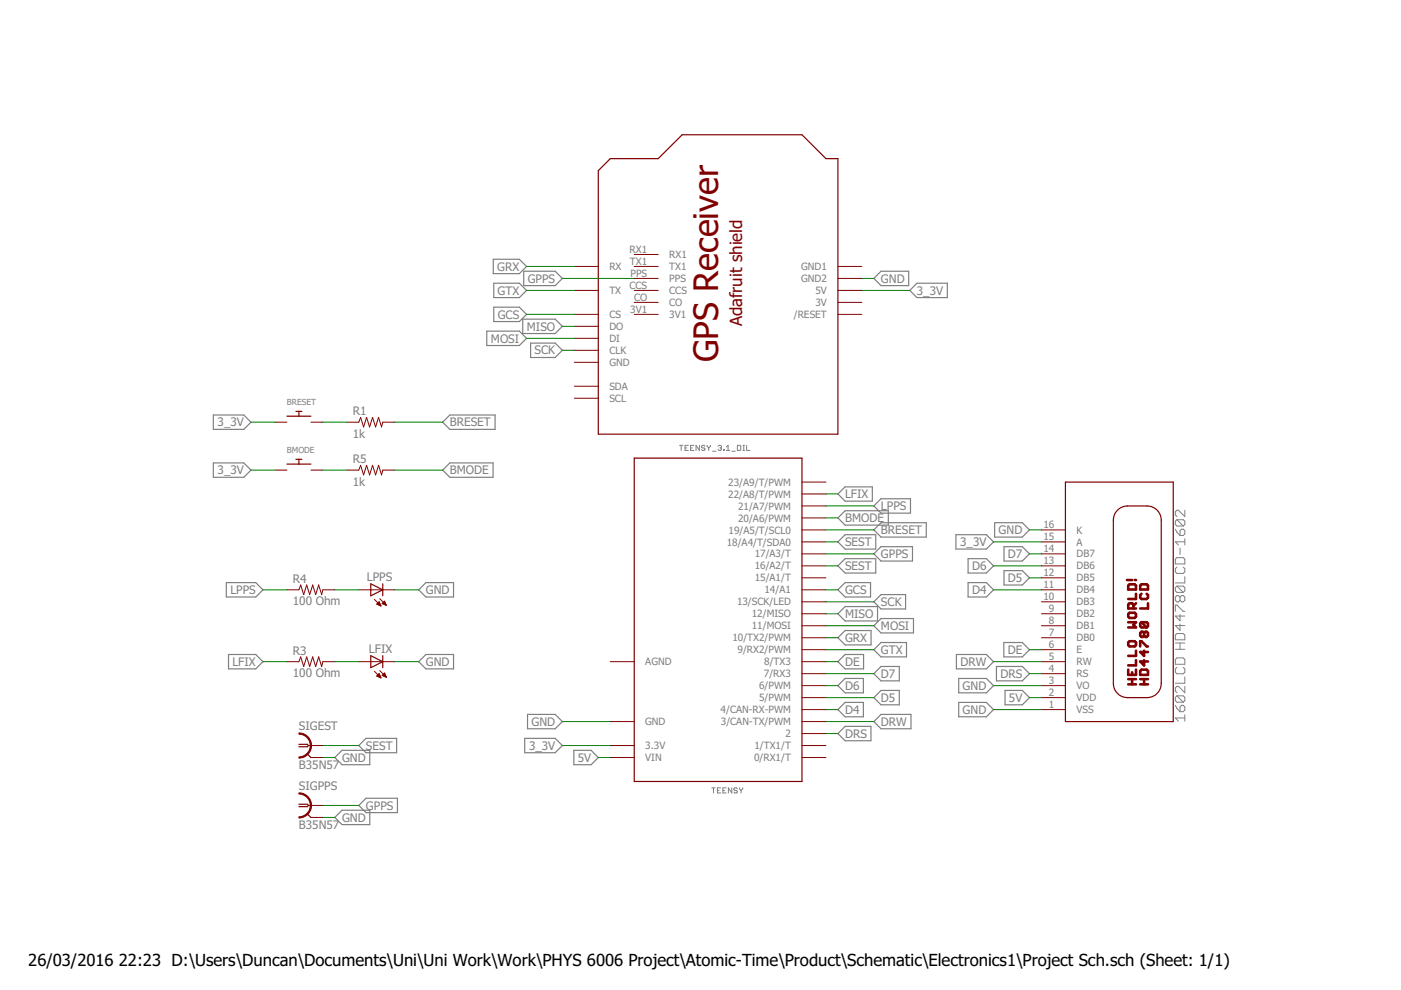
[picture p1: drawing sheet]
<svg xmlns="http://www.w3.org/2000/svg" width="297mm" height="210mm" viewBox="0 0 297 210" stroke-linecap="round" stroke-linejoin="round" font-family="sans-serif">
<g fill="none" stroke="#808080" stroke-width=".21">
<path d="M144.1 94.4h.7M144.4 94.4v1.1M145.2 95h.4M145.9 94.4h-.7v1.1h.7M146.4 95h.4M147.1 94.4h-.7v1.1h.7M148.3 94.4v1.1l-.7-1.1v1.1M149.5 94.6l-.2-.2h-.4l-.2 .2 .2 .4h.4l.2 .1-.2 .4h-.4l-.2-.2M149.9 94.4l.4 .6M150.3 95v.5M150.6 94.4l-.3 .6M151.1 95.7h.7"/>
<path d="M152.3 94.6l.1-.2h.4l.2 .2-.2 .4M152.6 95h.2M152.8 95l.2 .1-.2 .4h-.4l-.1-.2M153.4 95.3h.2v.2h-.2zM154 95.5h.7M154 94.8l.4-.4v1.1M155.2 95.7h.7M156.3 94.4h.6l.2 .2v.7l-.2 .2h-.6zM157.5 94.4h.4M157.5 95.5h.4M157.7 94.4v1.1M158.3 94.4v1.1h.7"/>
<path d="M249.2 118.6l.3-.4h1.4l.3 .4v1h-2zM249.2 112.2l.3 .7 .7 .6M249.5 110.2h1.4l.3 .3v.7l-.3 .3M249.5 110.2l-.3 .3v.7l.3 .3h1.4M249.5 110.2l1.4 1.3M250.2 112.5l.3-.3h.4l.3 .3v.7l-.3 .3h-.7zM250.2 116.2v1.4M251.2 108.2v1.3l-1.3-1.3h-.4l-.3 .3v.7l.3 .3M251.2 114.2v1.3M251.2 114.9h-2l.7 .6M249.2 137.7h2M249.2 136.3h2"/>
<path d="M249.2 134.6l.3-.3h1.4l.3 .3v1.1h-2zM249.2 139.8l.3-.3h1.4l.3 .3v1h-2zM249.2 129.6v-1.3h.3l1.4 1.3h.3M249.5 120.2l-.3 .4v.6l.3 .4h1.4l.3-.4v-.6l-.3-.4M249.5 124.3h1.4l.3 .3v.7l-.3 .3M249.5 124.3l-.3 .3v.7l.3 .3h1.4M249.5 124.3l1.4 1.3M250.2 126.6v.7M250.2 130.3v1.3l-1-1h2M250.2 132.3v1.3l-1-1h2M250.2 136.3v1.4M250.2 126.6l.3-.3h.4l.3 .3v.7l-.3 .3h-.4l-.3-.3"/>
<path d="M250.2 126.6l-.3-.3h-.4l-.3 .3v.7l.3 .3h.4l.3-.3M251.2 122.3v1.3h-2M249.2 149.5l.3 .7 .7 .7M249.5 141.5l-.3 .3v.7l.3 .4h1.4l.3-.4v-.7l-.3-.3M249.5 147.5h1.4l.3 .4v.6l-.3 .4M249.5 147.5l-.3 .4v.6l.3 .4h1.4M249.5 147.5l1.4 1.4M250.2 149.9l.3-.4h.4l.3 .4v.7l-.3 .3h-.7zM251.2 143.5v1.4h-2M251.2 145.5v1.4l-1.3-1.4h-.4l-.3 .4v.6l.3 .4M251.2 151.6v1.3M251.2 152.2h-2l.7 .7"/>
<path d="M150.9 167h.7M151.3 167v1.1M152.1 167.6h.3M152.8 167h-.7v1.1h.7M153.3 167.6h.3M154 167h-.7v1.1h.7M155.2 167v1.1l-.8-1.1v1.1M156.3 167.2l-.2-.2h-.3l-.2 .2 .2 .4h.3l.2 .2-.2 .3h-.3l-.2-.2M156.8 167l.3 .6M157.1 167.6v.5M157.5 167l-.4 .6"/>
</g>
<g fill="none" stroke="#808080" stroke-width=".25">
<path d="M104.6 55h5.5l1.5 1.5-1.5 1.5h-5.5zM111 57.5h6.7l1.5 1.5-1.5 1.6h-6.7zM186.8 57.5h5.9v3.1h-5.9l-1.5-1.6zM103.2 70.2h6.9l1.5 1.5-1.5 1.6h-6.9zM104.7 60h5.4l1.5 1.6-1.5 1.5h-5.4zM104.7 65.1h5.4l1.5 1.6-1.5 1.5h-5.4zM110.8 67.7h6.9l1.5 1.5-1.5 1.5h-6.9zM112.5 72.7h5.2l1.5 1.6-1.5 1.5h-5.2zM194.4 60h6.5v3.1h-6.5l-1.5-1.5zM45.2 88h6.5l1.5 1.5-1.5 1.5h-6.5zM45.2 98.1h6.5l1.5 1.6-1.5 1.5h-6.5zM93.9 89.5l1.5-1.5h9.6v3h-9.6z"/>
<path d="M95.4 98.1h9.1v3.1h-9.1l-1.5-1.5zM177.7 109.8l1.5-1.5h9.1v3h-9.1zM177.7 120l1.5-1.6h6.5v3.1h-6.5zM177.7 114.9l1.5-1.5h6.5v3h-6.5zM177.7 104.7l1.5-1.5h5.8v3.1h-5.8zM185.3 112.4l1.5-1.6h9.6v3.1h-9.6zM185.3 117.4l1.5-1.5h6.7v3.1h-6.7zM185.3 107.3l1.5-1.6h6.2v3.1h-6.2zM202.7 113.4h6.4l1.6 1.5-1.6 1.5h-6.4zM205.3 118.4h3.8l1.6 1.6-1.6 1.5h-3.8zM210.9 110.8h5.8l1.6 1.6-1.6 1.5h-5.8zM212.9 115.9h3.8l1.6 1.5-1.6 1.6h-3.8z"/>
<path d="M48 123.5h6.2l1.6 1.6-1.6 1.5h-6.2zM48.5 138.8h5.7l1.6 1.5-1.6 1.5h-5.7zM88.8 125.1l1.5-1.6h5.9v3.1h-5.9zM90.3 138.8h5.9v3h-5.9l-1.5-1.5zM177.7 135.2l1.5-1.5h5.5v3h-5.5zM179.2 123.5h5.4v3.1h-5.4l-1.5-1.5zM179.2 138.8h3.9v3h-3.9l-1.5-1.5zM179.2 128.6h6.9v3.1h-6.9l-1.5-1.6zM185.3 137.8l1.5-1.6h5.4v3.1h-5.4zM185.3 127.6l1.5-1.5h5.2v3h-5.2zM186.8 131.1h6.9v3.1h-6.9l-1.5-1.5zM202.8 138.8h6.3l1.6 1.5-1.6 1.5h-6.3z"/>
<path d="M205.3 123.5h3.8l1.6 1.6-1.6 1.5h-3.8zM212.8 136.2h3.9l1.6 1.6-1.6 1.5h-3.9zM212.9 121h3.8l1.6 1.5-1.6 1.5h-3.8zM76.1 158.1l1.5-1.6h6.5v3.1h-6.5zM111.3 156.5h6.4l1.5 1.6-1.5 1.5h-6.4zM111.8 151.5h5.9l1.5 1.5-1.5 1.5h-5.9zM121.7 159.1h3.6l1.6 1.5-1.6 1.5h-3.6zM177.7 150.5l1.5-1.6h3.8v3.1h-3.8zM177.7 145.4l1.5-1.6h3.8v3.1h-3.8zM177.7 155.5l1.5-1.5h5.5v3.1h-5.5zM185.3 147.9l1.5-1.5h3.9v3h-3.9zM185.3 153l1.5-1.5h6.3v3h-6.3z"/>
<path d="M185.3 142.8l1.5-1.5h3.9v3.1h-3.9zM203.3 148.9h5.8l1.6 1.6-1.6 1.5h-5.8zM203.3 143.8h5.8l1.6 1.6-1.6 1.5h-5.8zM211.3 141.3h5.4l1.6 1.5-1.6 1.6h-5.4zM213.1 146.4h3.6l1.6 1.5-1.6 1.5h-3.6zM71 160.6l1.5-1.5h5.9v3h-5.9zM71 173.3l1.5-1.5h5.9v3h-5.9zM76.1 170.8l1.5-1.6h6.7v3.1h-6.7z"/>
</g>
<g fill="none" stroke="#800000" stroke-width=".25">
<path d="M126.9 36.2l2.5-2.6h10.2l5-5h25.4l5.1 5h2.6v58.5h-50.8zM60.8 88.2h5.1M60.8 98.4h5.1M62.7 87.2h1.3M62.7 97.4h1.3M63.4 87.2v1M63.4 97.4v1M134.5 97.1h35.5v68.6h-35.5zM225.9 102.2h22.9v50.8h-22.9zM236.9 108.2l.8-.6 .9-.3h4.6a3 3 0 0 1 3 3v34.6a3 3 0 0 1-3 3h-4.1a3 3 0 0 1-3-3v-35.1a2.76 2.76 0 0 1 .8-1.6zM78.6 123.8l2.6 1.3-2.6 1.2zM78.6 139l2.6 1.3-2.6 1.3z"/>
<path d="M81.2 123.8v2.5M81.2 139v2.6M63.4 157.8h1.8l.2 .3-.2 .2h-1.8M65.2 159.9l.7 .7M63.4 170.5h1.8l.2 .3-.2 .2h-1.8M65.2 172.6l.7 .7"/>
</g>
<g fill="none" stroke="#800000" stroke-width=".21">
<path d="M121.8 56.5h5.1M134.5 56.5h5.1M134.5 59h5.1M134.5 54h5.1M177.7 56.5h5M177.7 59h5M121.8 61.6h5.1M121.8 66.7h5.1M121.8 69.2h5.1M121.8 74.3h5.1M121.8 76.8h5.1M121.8 71.7h5.1"/>
<path d="M134.5 61.6h5.1M134.5 66.7h5.1M134.5 64.1h5.1M177.7 61.6h5M177.7 66.7h5M177.7 64.1h5M58.3 89.5h2.5M58.3 99.7h2.5M65.9 89.5h2.6M65.9 99.7h2.6M73.5 89.5h2.6l.4-1 .6 2 .6-2 .7 2 .6-2 .6 2 .7-2 .6 2 .3-1h2.5M73.5 99.7h2.6l.4-1 .6 2 .6-2 .7 2 .6-2 .6 2 .7-2 .6 2 .3-1h2.5"/>
<path d="M121.8 84.4h5.1M121.8 81.9h5.1M170 102.2h5.1M170 104.7h5.1M170 107.3h5.1M170 109.8h5.1M170 112.4h5.1M170 114.9h5.1M170 117.4h5.1M170 120h5.1M220.8 112.4h5.1M220.8 114.9h5.1"/>
<path d="M220.8 117.4h5.1M220.8 120h5.1M60.8 125.1h2.6l.4-1.1 .6 2.1 .6-2.1 .7 2.1 .6-2.1 .6 2.1 .7-2.1 .6 2.1 .3-1h2.5M76.1 125.1h7.6M79.4 127.1l1.4 1.4M79.9 128.1l.5-.5 .4 .9zM79.9 128h.7M80 128.2h.6M80.1 127.9h.4M80.2 127.8h.3M80.3 128.3h.4M80.3 127.7h.1"/>
<path d="M80.5 127l1.4 1.4M80.6 128.4h.1M81 128l.9 .4M81 128l.5-.5 .4 .9M81.1 127.9h.6M81.2 128h.6M81.2 127.8h.5M81.3 127.7h.3M81.4 127.6h.2M81.5 128.2h.3M81.7 128.3h.2M170 130.1h5.1"/>
<path d="M170 132.7h5.1M170 135.2h5.1M170 137.8h5.1M170 122.5h5.1M170 125.1h5.1M170 127.6h5.1M220.8 130.1h5.1M220.8 132.7h5.1M220.8 135.2h5.1M220.8 137.8h5.1M220.8 122.5h5.1M220.8 125.1h5.1"/>
<path d="M220.8 127.6h5.1M60.8 140.3h2.6l.4-1 .6 2 .6-2 .7 2 .6-2 .6 2 .7-2 .6 2 .3-1h2.5M65.4 158.1h3.1M76.1 140.3h7.6M79.4 142.3l1.4 1.4M79.9 143.3l.5-.5 .4 .9zM79.9 143.4h.7M80 143.2h.6M80.1 143.1h.4M80.2 143.5h.5M80.2 143h.3M80.3 142.9h.1"/>
<path d="M80.5 143.6h.2M80.5 142.2l1.4 1.4M81 143.2l.5-.5 .4 .9zM81.1 143.2h.7M81.1 143.1h.6M81.2 143h.5M81.4 143.4h.4M81.4 142.9h.2M81.5 142.7h.1M81.7 143.5h.2M129.4 140.3h5.1M129.4 153h5.1"/>
<path d="M129.4 158.1h5.1M170 140.3h5.1M170 142.8h5.1M170 145.4h5.1M170 147.9h5.1M170 150.5h5.1M170 153h5.1M170 155.5h5.1M170 158.1h5.1M220.8 140.3h5.1M220.8 142.8h5.1M220.8 145.4h5.1"/>
<path d="M220.8 147.9h5.1M220.8 150.5h5.1M65.4 170.8h3.1M65.9 160.6h2.6M65.9 173.3h2.6M129.4 160.6h5.1M170 160.6h5.1"/>
</g>
<g fill="none" stroke="#800000" stroke-width=".55">
<path d="M238.9 123h1.1M239.2 131.9h1.7l-.6 .6 .6 .5h-1.7M239.5 123.9h1.1l.3 .3v.8h-1.7v-.8zM239.5 129.9h1.1l.3 .3v.5l-.3 .3h-1.1l-.3-.3v-.5zM239.5 136h1.1l.3 .2v.6l-.3 .3h-1.1l-.3-.3v-.6zM240.3 129v-.8l-.3-.3h-.5l-.3 .3v.8h1.7M240.6 123h.3M240.9 125.9v1.1h-1.7M240.9 138v1.1h-1.7M240.9 140v1.1h-1.7M240.9 127.9l-.6 .6M241.7 137.1v-1.1h.3l1.1 1.1h.3"/>
<path d="M241.7 124.2l.3-.3h1.1l.3 .3v.8h-1.7zM242 131.9l-.3 .3v.6l.3 .2h1.1M242 131.9h1.1l.3 .3v.6l-.3 .2M242 125.9l-.3 .3v.5l.3 .3h1.1l.3-.3v-.5l-.3-.3M242 131.9l1.1 1.1M242.6 134.2l.2-.3h.3l.3 .3v.6l-.3 .2h-.3l-.2-.2M242.6 134.2v.6M242.6 138v1.1l-.9-.9h1.7M242.6 140v1.1l-.9-.8h1.7M242.6 134.2l-.3-.3h-.3l-.3 .3v.6l.3 .2h.3l.3-.2M243.4 127.9v1.1h-1.7M239.2 145.1h1.7"/>
<path d="M239.2 144h1.7M239.2 142v1.1h1.7v-1.1M240 142.5v.6M240 144v1.1M241.7 145.1h1.7M241.7 144h1.7M241.7 142.3l.3-.3h1.1l.3 .3v.8h-1.7zM242.6 144v1.1"/>
</g>
<g fill="#800000" stroke="#800000" stroke-width=".21">
<path d="M63.4 168.1a2.67 2.67 0 0 1 2.6 2.7 2.67 2.67 0 0 1-2.6 2.6v-.2a2.41 2.41 0 0 0 2.4-2.4 2.41 2.41 0 0 0-2.4-2.4z" fill-rule="evenodd"/>
<path d="M63.4 155.4a2.67 2.67 0 0 1 2.6 2.7 2.67 2.67 0 0 1-2.6 2.6v-.2a2.41 2.41 0 0 0 2.4-2.4 2.41 2.41 0 0 0-2.4-2.4z" fill-rule="evenodd"/>
</g>
<g fill="none" stroke="#008000" stroke-width=".21">
<path d="M111.6 56.5h10.2M119.2 59h15.3M182.7 59h2.6M111.6 61.6h10.2M111.6 66.7h10.2M111.6 71.7h10.2M119.2 74.3h2.6M119.2 69.2h2.6M182.7 61.6h10.2M53.2 89.5h5.1M53.2 99.7h5.1M68.5 89.5h5"/>
<path d="M68.5 99.7h5M83.7 89.5h10.2M83.7 99.7h10.2M175.1 112.4h10.2M175.1 120h2.6M175.1 117.4h10.2M175.1 114.9h2.6M175.1 104.7h2.6M175.1 109.8h2.6M175.1 107.3h10.2M210.7 120h10.1M210.7 114.9h10.1"/>
<path d="M218.3 112.4h2.5M218.3 117.4h2.5M55.8 125.1h5M71 125.1h5.1M83.7 125.1h5.1M175.1 125.1h2.6M175.1 137.8h10.2M175.1 132.7h10.2M175.1 127.6h10.2M175.1 135.2h2.6M175.1 130.1h2.6M210.7 125.1h10.1"/>
<path d="M218.3 122.5h2.5M218.3 137.8h2.5M55.8 140.3h5M68.5 158.1h7.6M71 140.3h5.1M83.7 140.3h5.1M119.2 153h10.2M119.2 158.1h10.2M175.1 147.9h10.2M175.1 153h10.2M175.1 150.5h2.6M175.1 140.3h2.6"/>
<path d="M175.1 145.4h2.6M175.1 142.8h10.2M175.1 155.5h2.6M210.7 150.5h10.1M210.7 140.3h10.1M210.7 145.4h10.1M218.3 147.9h2.5M218.3 142.8h2.5M68.5 160.6h2.5M68.5 173.3h2.5M68.5 170.8h7.6M126.9 160.6h2.5"/>
</g>
<text font-size="7.2" fill="#800000" x="152.3" y="76.8" transform="rotate(-90 152.3 76.8)">GPS Receiver</text>
<text font-size="3.6" fill="#800000" x="157.3" y="69.2" transform="rotate(-90 157.3 69.2)">Adafruit shield</text>
<g font-size="3.5">
<text x="6" y="204.7">26/03/2016</text>
<text x="25.2" y="204.7">22:23 D:\Users\Duncan\Documents\Uni\Uni Work\Work\PHYS 6006 Project\Atomic-Time\Product\Schematic\Electronics1\Project Sch.sch (Sheet: 1/1)</text>
</g>
<g font-size="2.5" fill="#808080">
<text x="105.4" y="57.4">GRX</text>
<text x="111.9" y="59.9">GPPS</text>
<text x="186.8" y="59.9">GND</text>
<text x="105.5" y="62.5">GTX</text>
<text x="194.4" y="62.5">3_3V</text>
<text x="105.5" y="67.5">GCS</text>
<text x="111.7" y="70.1">MISO</text>
<text x="104.1" y="72.6">MOSI</text>
<text x="113.4" y="75.2">SCK</text>
<text x="74.8" y="88">R1</text>
<text x="46.1" y="90.4">3_3V</text>
<text x="74.8" y="92.8">1k</text>
<text x="95.4" y="90.4">BRESET</text>
<text x="46.1" y="100.6">3_3V</text>
<text x="74.8" y="98.2">R5</text>
<text x="95.4" y="100.6">BMODE</text>
<text x="74.8" y="103">1k</text>
<text x="179.2" y="105.6">LFIX</text>
<text x="179.2" y="110.7">BMODE</text>
<text x="186.8" y="113.2">BRESET</text>
<text x="186.8" y="108.2">LPPS</text>
<text x="211.7" y="113.3">GND</text>
<text x="179.2" y="115.8">SEST</text>
<text x="186.8" y="118.3">GPPS</text>
<text x="203.6" y="115.8">3_3V</text>
<text x="213.7" y="118.3">D7</text>
<text x="48.8" y="125.9">LPPS</text>
<text x="62.1" y="123.6">R4</text>
<text x="77.8" y="123.3">LPPS</text>
<text x="90.3" y="125.9">GND</text>
<text x="179.2" y="125.9">GCS</text>
<text x="179.2" y="120.9">SEST</text>
<text x="206.1" y="125.9">D4</text>
<text x="206.1" y="120.9">D6</text>
<text x="213.7" y="123.4">D5</text>
<text x="62.1" y="128.4">100 Ohm</text>
<text x="179.2" y="131">MISO</text>
<text x="186.8" y="128.5">SCK</text>
<text x="179.2" y="136.1">GRX</text>
<text x="186.8" y="133.6">MOSI</text>
<text x="49.3" y="141.2">LFIX</text>
<text x="62.1" y="143.6">100 Ohm</text>
<text x="62.1" y="138.8">R3</text>
<text x="78.2" y="138.5">LFIX</text>
<text x="90.3" y="141.2">GND</text>
<text x="179.2" y="141.2">DE</text>
<text x="186.8" y="143.7">D7</text>
<text x="186.8" y="138.6">GTX</text>
<text x="203.7" y="141.2">DRW</text>
<text x="212.1" y="143.7">DRS</text>
<text x="213.7" y="138.6">DE</text>
<text x="179.2" y="146.3">D6</text>
<text x="186.8" y="148.8">D5</text>
<text x="204.1" y="146.3">GND</text>
<text x="213.9" y="148.8">5V</text>
<text x="63.4" y="154.8">SIGEST</text>
<text x="112.7" y="153.9">GND</text>
<text x="179.2" y="151.3">D4</text>
<text x="186.8" y="153.9">DRW</text>
<text x="204.1" y="151.3">GND</text>
<text x="72.5" y="161.5">GND</text>
<text x="77.6" y="159">SEST</text>
<text x="112.2" y="159">3_3V</text>
<text x="122.5" y="161.5">5V</text>
<text x="179.2" y="156.4">DRS</text>
<text x="63.4" y="163.1">B35N57</text>
<text x="63.4" y="167.5">SIGPPS</text>
<text x="77.6" y="171.7">GPPS</text>
<text x="63.4" y="175.8">B35N57</text>
<text x="72.5" y="174.2">GND</text>
</g>
<g font-size="2.1" fill="#808080">
<text x="133.5" y="53.6">RX1</text>
<text x="129.2" y="57.3">RX</text>
<text x="133.6" y="56.1">TX1</text>
<text x="133.7" y="58.7">PPS</text>
<text x="141.9" y="54.7">RX1</text>
<text x="141.9" y="57.3">TX1</text>
<text x="141.9" y="59.8">PPS</text>
<text x="169.8" y="57.3">GND1</text>
<text x="169.8" y="59.8">GND2</text>
<text x="129.2" y="62.3">TX</text>
<text x="133.5" y="61.2">CCS</text>
<text x="134.4" y="63.8">CO</text>
<text x="141.9" y="62.3">CCS</text>
<text x="141.9" y="64.9">CO</text>
<text x="172.9" y="62.3">5V</text>
<text x="172.9" y="64.9">3V</text>
<text x="129.2" y="67.4">CS</text>
<text x="129.2" y="70">DO</text>
<text x="133.6" y="66.3">3V1</text>
<text x="141.9" y="67.4">3V1</text>
<text x="168.3" y="67.4">/RESET</text>
<text x="129.2" y="75">CLK</text>
<text x="129.2" y="77.6">GND</text>
<text x="129.2" y="72.5">DI</text>
<text x="129.2" y="82.7">SDA</text>
<text x="129.2" y="85.2">SCL</text>
<text x="154.4" y="103">23/A9/T/PWM</text>
<text x="154.4" y="105.5">22/A8/T/PWM</text>
<text x="154.5" y="113.1">19/A5/T/SCL0</text>
<text x="156.5" y="108">21/A7/PWM</text>
<text x="156.5" y="110.6">20/A6/PWM</text>
<text x="221.2" y="112">16</text>
<text x="228.2" y="113.1">K</text>
<text x="154.1" y="115.7">18/A4/T/SDA0</text>
<text x="160" y="118.2">17/A3/T</text>
<text x="221.2" y="114.5">15</text>
<text x="221.2" y="117.1">14</text>
<text x="221.2" y="119.6">13</text>
<text x="228.2" y="115.7">A</text>
<text x="228.2" y="118.2">DB7</text>
<text x="160" y="120.7">16/A2/T</text>
<text x="160" y="123.3">15/A1/T</text>
<text x="162.1" y="125.8">14/A1</text>
<text x="221.2" y="122.2">12</text>
<text x="221.2" y="124.7">11</text>
<text x="228.2" y="120.7">DB6</text>
<text x="228.2" y="123.3">DB5</text>
<text x="228.2" y="125.8">DB4</text>
<text x="156.3" y="128.4">13/SCK/LED</text>
<text x="159.4" y="130.9">12/MISO</text>
<text x="221.2" y="127.2">10</text>
<text x="222.4" y="129.8">9</text>
<text x="228.2" y="128.4">DB3</text>
<text x="228.2" y="130.9">DB2</text>
<text x="155.3" y="136">10/TX2/PWM</text>
<text x="159.4" y="133.4">11/MOSI</text>
<text x="222.4" y="132.3">8</text>
<text x="222.4" y="134.9">7</text>
<text x="222.4" y="137.4">6</text>
<text x="228.2" y="133.4">DB1</text>
<text x="228.2" y="136">DB0</text>
<text x="136.8" y="141.1">AGND</text>
<text x="156.4" y="138.5">9/RX2/PWM</text>
<text x="162" y="143.6">7/RX3</text>
<text x="162" y="141.1">8/TX3</text>
<text x="222.4" y="139.9">5</text>
<text x="222.4" y="142.5">4</text>
<text x="228.2" y="138.5">E</text>
<text x="228.2" y="141.1">RW</text>
<text x="228.2" y="143.6">RS</text>
<text x="160.9" y="146.1">6/PWM</text>
<text x="160.9" y="148.7">5/PWM</text>
<text x="222.4" y="145">3</text>
<text x="222.4" y="147.6">2</text>
<text x="228.2" y="146.1">VO</text>
<text x="228.2" y="148.7">VDD</text>
<text x="136.8" y="153.8">GND</text>
<text x="152.8" y="151.2">4/CAN-RX-PWM</text>
<text x="152.8" y="153.8">3/CAN-TX/PWM</text>
<text x="222.4" y="150.1">1</text>
<text x="228.2" y="151.2">VSS</text>
<text x="136.8" y="158.8">3.3V</text>
<text x="136.8" y="161.4">VIN</text>
<text x="159.9" y="161.4">0/RX1/T</text>
<text x="160" y="158.8">1/TX1/T</text>
<text x="166.5" y="156.3">2</text>
</g>
<g font-size="1.8" fill="#808080">
<text x="60.8" y="86">BRESET</text>
<text x="60.8" y="96.1">BMODE</text>
</g>
</svg>
